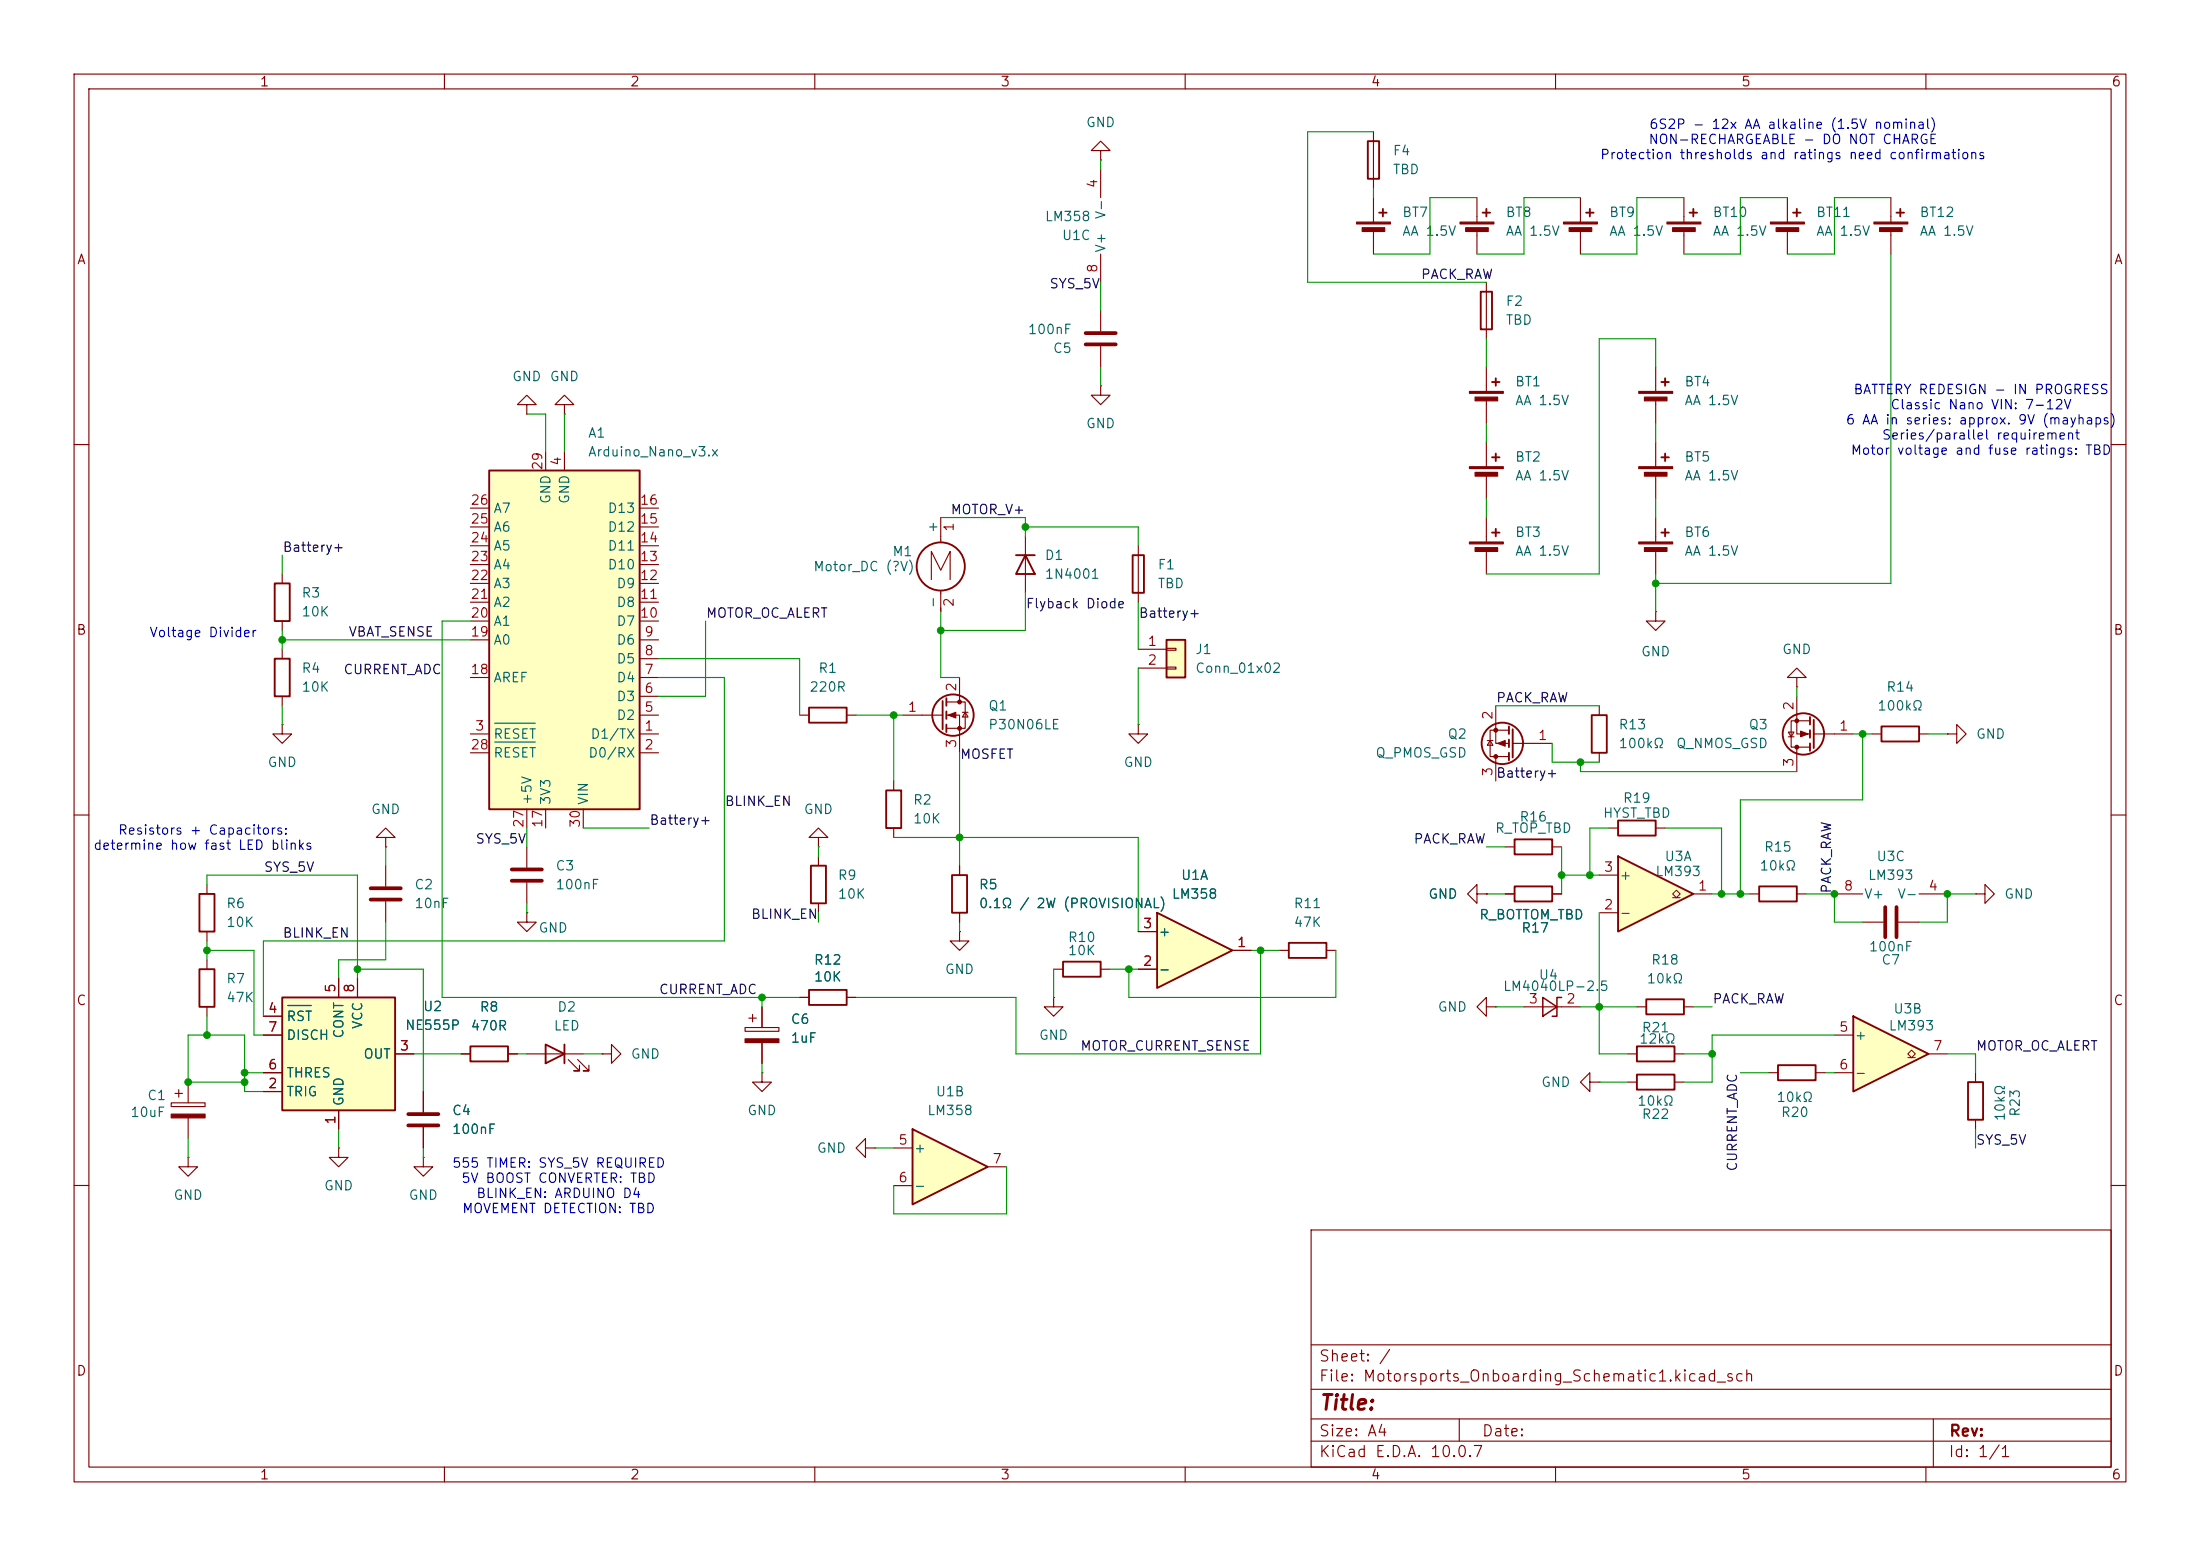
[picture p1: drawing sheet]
<svg xmlns="http://www.w3.org/2000/svg" width="297mm" height="210mm" viewBox="0 0 297 210" stroke-linecap="round" stroke-linejoin="round" font-family="sans-serif">
<g fill="none" stroke="#840000" stroke-width=".15">
<path d="M10 10h277v190h-277zM12 12h273v186h-273zM60 10v2M110 10v2M160 10v2M210 10v2M260 10v2M10 60h2M285 60h2M10 110h2M217.2 111.8h1.2M223.5 111.8h1.3"/>
<path d="M285 110h2M10 160h2M177 166h108v32h-108zM285 160h2M60 198v2M110 198v2M160 198v2M177 194.5h108M177 191.5h108M177 187.5h108M177 181.5h108M197 191.5v3"/>
<path d="M210 198v2M260 198v2M261 191.5v6.5"/>
</g>
<path d="M218.4 110.7h5.1v2.1h-5.1z" fill="none" stroke="#840000" stroke-width=".25"/>
<path d="M157.5 86.4h2.5v5h-2.5z" fill="#ffffc2"/>
<g fill="none" stroke="#840000" stroke-width=".25">
<path d="M199.9 39.4h1.5v5.1h-1.5zM200.2 28.7h1M200.7 28.2v1M224.3 71.9h1M224.8 71.4v1M157.5 86.4h2.5v5h-2.5zM214.9 96.5h2v5.1h-2zM244.3 96.8v1M244.3 98.6v1M244.9 97.2v3.8M254 98h5.1v2.1h-5.1zM237.5 119.6h5.1v2.1h-5.1z"/>
<path d="M244.3 100.3v1M143.5 129.8h5.1v2h-5.1z"/>
<circle cx="243.5" cy="99.1" r="2.79"/>
</g>
<g fill="none" stroke="#840000" stroke-width=".15">
<path d="M199.4 26.7v3.3M199.4 31v3.3M200.7 38.1v7.6M223.5 69.9v3.3M223.5 74.2v3.3M153.7 87.6h3.8M153.7 90.2h3.8M157.5 87.5h1.2v.3h-1.2zM157.5 90h1.2v.3h-1.2zM215.9 95.3v1.2M223.5 82.6v1.2h1.3l-1.3 1.3-1.3-1.3h1.3M223.5 82.6h.1"/>
<path d="M241.4 98.8h.8l-.4 .6zM241.4 99.4h.8M242.6 94v5.1h1.7M242.6 91.4h1.2l-1.2-1.2-1.3 1.2h1.3v1.3M242.6 92.7h.1M244.3 97.3h-2.5v3.5h2.5M244.9 99.1h5.3M252.7 99.1h1.3M259.1 99.1h1.2M262.9 99.1h1.3v-1.3l1.2 1.3-1.2 1.2v-1.2M262.9 99.1h.1M110.5 113h1.3l-1.3-1.2-1.3 1.2h1.3v1.3"/>
<path d="M110.5 114.3h.1M215.9 101.6v1.3M242.6 100.8v3.3M129.5 125.7v1.3h1.3l-1.3 1.3-1.2-1.3h1.2M129.5 125.7h.1M142.2 134.6v1.3h1.3l-1.3 1.3-1.2-1.3h1.2M142.2 134.6h.1M142.2 130.8h1.3M148.6 130.8h1.3M236.2 120.7h1.3M242.6 120.7h1.2M251.5 124.5h2.8"/>
<path d="M256.3 124.5h2.8"/>
</g>
<g fill="#840000" stroke="#840000" stroke-width=".15">
<path d="M243.1 98.7l1 .4-1 .3z"/>
<path d="M197.1 30h4.6v.2h-4.6z"/>
<path d="M197.9 30.7h3v.5h-3z"/>
<path d="M221.2 73.2h4.6v.2h-4.6z"/>
<path d="M222 73.9h3v.5h-3z"/>
<circle cx="242.6" cy="100.8" r=".25"/>
<circle cx="242.6" cy="97.3" r=".25"/>
</g>
<path d="M254.5 122.4v4.1M256 122.4v4.1" fill="none" stroke="#840000" stroke-width=".51"/>
<path d="M250.2 137.2l10.1 5-10.1 5.1z" fill="#ffffc2"/>
<g fill="none" stroke="#840000" stroke-width=".25">
<path d="M214.1 28.7h1M214.6 28.2v1M228.1 28.7h1M228.6 28.2v1M242.1 28.7h1M242.6 28.2v1M256 28.7h1M256.5 28.2v1M201.4 51.6h1M201.9 51.1v1M224.3 51.6h1M224.8 51.1v1"/>
<path d="M37.1 78.7h2v5.1h-2zM201.4 61.7h1M201.4 71.9h1M201.9 61.2v1M201.9 71.4v1M224.3 61.7h1M224.8 61.2v1M37.1 88.9h2v5.1h-2zM26.9 120.7h2.1v5h-2.1zM26.9 130.8h2.1v5.1h-2.1zM250.2 137.2l10.1 5-10.1 5.1zM221 141.2h5.1v2.1h-5.1z"/>
<path d="M221 145h5.1v2.1h-5.1z"/>
</g>
<path d="M257.6 142.7h.5l-.5-.5 .5-.5 .5 .5-.5 .5h.5" fill="none" stroke="#840000" stroke-width=".14"/>
<g fill="none" stroke="#840000" stroke-width=".15">
<path d="M213.4 26.7v3.3M213.4 31v3.3M227.3 26.7v3.3M227.3 31v3.3M241.3 26.7v3.3M241.3 31v3.3M255.3 26.7v3.3M255.3 31v3.3M200.7 49.5v3.3M200.7 53.8v3.4M200.7 59.7v3.3M223.5 49.5v3.3"/>
<path d="M223.5 53.8v3.4M223.5 59.7v3.3M38.1 77.5v1.2M200.7 64v3.3M200.7 69.9v3.3M200.7 74.2v3.3M223.5 64v3.3M38.1 97.8v1.3h1.3l-1.3 1.2-1.3-1.2h1.3M38.1 97.8h.1M38.1 83.8v1.3M38.1 87.6v1.3M38.1 94v1.3"/>
<path d="M27.9 119.4v1.3M52.1 113h1.2l-1.2-1.2-1.3 1.2h1.3v1.3M52.1 114.3h.1M52.1 116.8v2.8M71.1 114.3v2.8M71.1 119.1v2.8M27.9 125.7v1.3M27.9 129.5v1.3M27.9 135.9v1.3M52.1 121.7v2.8M71.1 123.2v1.3h1.3l-1.3 1.2-1.3-1.2h1.3M71.1 123.2h.1"/>
<path d="M247.6 139.7h2.6M247.6 120.7h3.9M259.1 120.7h3.8M23.1 148.8h4.6v.6h-4.6zM23.6 147.6h1M24.1 147.1v1M25.4 156.2v1.3h1.3l-1.3 1.3-1.3-1.3h1.3M25.4 156.2h.1M25.4 146.1v2.7M25.4 150.9v2.8M45.7 154.9v1.3h1.3l-1.3 1.3-1.3-1.3h1.3M45.7 154.9h.1"/>
<path d="M219.7 142.2h1.3M219.7 146.1h1.3M226.1 142.2h1.2M226.1 146.1h1.2M247.6 144.8h2.6M260.3 142.2h2.6"/>
</g>
<g fill="#840000" stroke="#840000" stroke-width=".15">
<path d="M211.1 30h4.5v.2h-4.5z"/>
<path d="M211.8 30.7h3.1v.5h-3.1z"/>
<path d="M253 30h4.6v.2h-4.6z"/>
<path d="M253.7 30.7h3.1v.5h-3.1z"/>
<path d="M239 30h4.6v.2h-4.6z"/>
<path d="M239.8 30.7h3v.5h-3z"/>
<path d="M225 30h4.6v.2h-4.6z"/>
<path d="M225.8 30.7h3.1v.5h-3.1z"/>
<path d="M221.2 52.8h4.6v.3h-4.6z"/>
<path d="M222 53.6h3v.5h-3z"/>
<path d="M221.2 63h4.6v.2h-4.6z"/>
<path d="M222 63.8h3v.5h-3z"/>
<path d="M23.1 150.4h4.6v.5h-4.6z"/>
<path d="M198.4 52.8h4.5v.3h-4.5z"/>
<path d="M199.1 53.6h3.1v.5h-3.1z"/>
<path d="M198.4 63h4.5v.2h-4.5z"/>
<path d="M199.1 63.8h3.1v.5h-3.1z"/>
<path d="M198.4 73.2h4.5v.2h-4.5z"/>
<path d="M199.1 73.9h3.1v.5h-3.1z"/>
</g>
<path d="M50 119.9h4.1M69.1 117.3h4.1M69.1 118.9h4.1M50 121.4h4.1" fill="none" stroke="#840000" stroke-width=".51"/>
<path d="M218.4 115.6l10.2 5.1-10.2 5z" fill="#ffffc2"/>
<path d="M218.4 115.6l10.2 5.1-10.2 5zM222.2 134.9h5.1v2h-5.1z" fill="none" stroke="#840000" stroke-width=".25"/>
<path d="M225.8 121.2h.5l-.5-.5 .5-.6 .5 .6-.5 .5h.5" fill="none" stroke="#840000" stroke-width=".14"/>
<g fill="none" stroke="#840000" stroke-width=".15">
<path d="M148.6 20.3h1.3l-1.3-1.2-1.3 1.2h1.3v1.3M148.6 21.6h.1M148.6 22.9v3.8M148.6 34.3v3.8M76.2 54.6h1.3l-1.3-1.3-1.3 1.3h1.3v1.3M76.2 55.9h.1M148.6 41.9v2.8M148.6 46.7v2.8M215.9 118.1h2.5M215.9 123.2h2.5M221 135.9h1.2M227.3 135.9h1.3"/>
<path d="M228.6 120.7h2.5"/>
</g>
<path d="M146.6 46.5h4M146.6 45h4" fill="none" stroke="#840000" stroke-width=".51"/>
<path d="M66 63.5h20.4v45.7h-20.4z" fill="#ffffc2"/>
<g fill="none" stroke="#840000" stroke-width=".25">
<path d="M184.7 19.1h1.5v5h-1.5zM186.2 28.7h1M186.7 28.2v1M66 63.5h20.4v45.7h-20.4zM137.2 74.9h2.5M138.4 74.9l1.3 2.6h-2.5zM152.9 74.9h1.5v5.1h-1.5zM109.2 95.5h5.1v2h-5.1zM127.3 94.6v3.8M127.8 94.2v1.1M127.8 96v1M127.8 97.8v1"/>
<path d="M204.5 119.6h5v2.1h-5zM73.7 141l2.5 1.2-2.5 1.3zM76.2 141v2.5"/>
<circle cx="127" cy="76.5" r="3.3"/>
<circle cx="128.7" cy="96.5" r="2.79"/>
</g>
<g fill="none" stroke="#840000" stroke-width=".15">
<path d="M185.4 17.8v7.6M185.4 26.7v3.3M185.4 31v3.3M71.1 54.6h1.3l-1.3-1.3-1.3 1.3h1.3v1.3M71.1 55.9h.1M148.6 52.1v1.2h1.3l-1.3 1.3-1.3-1.3h1.3M148.6 52.1h.1M63.5 78.7h2.5M63.5 76.2h2.5M63.5 73.7h2.5M63.5 71.1h2.5M63.5 68.6h2.5"/>
<path d="M73.7 61v2.5M76.2 61v2.5M86.4 78.7h2.5M86.4 76.2h2.5M86.4 73.7h2.5M86.4 71.1h2.5M86.4 68.6h2.5M125.7 78.2v-3.8l1.3 2.6 1.3-2.6v3.8M127 69.9v3.3M127 79.7v2.9M138.4 72.4v7.6M153.7 73.7v7.6"/>
<path d="M63.5 99.1h2.5M63.5 91.4h2.5M63.5 86.4h2.5M63.5 83.8h2.5M63.5 81.3h2.5M86.4 99.1h2.5M86.4 96.5h2.5M86.4 94h2.5M86.4 91.4h2.5M86.4 88.9h2.5M86.4 86.4h2.5M86.4 83.8h2.5"/>
<path d="M86.4 81.3h2.5M107.9 96.5h1.3M114.3 96.5h1.3M121.9 96.5h5.4M127.8 94.7h2.5v3.6h-2.5M127.8 96.5h1.7v5.1M129.5 91.4v3.3M129.9 96.1h.8M130.3 96.1l.4 .7h-.8zM153.7 97.8v1.3h1.2l-1.2 1.2-1.3-1.2h1.3M153.7 97.8h.1M63.5 101.6h2.5"/>
<path d="M71.1 109.2v2.6M73.7 109.2v2.6M78.7 109.2v2.6M86.4 101.6h2.5M200.7 135.9v-1.3l-1.3 1.3 1.3 1.3v-1.3h1.2M201.9 135.9h.1M203.2 120.7h1.3M205.7 135.9h7.7M209.5 120.7h1.3M71.1 142.2h7.6M76.7 143l1.5 1.5h-.7h.7v-.7M78 143l1.5 1.5h-.8h.8v-.7"/>
<path d="M214.6 146.1v-1.3l-1.2 1.3 1.2 1.2v-1.2h1.3M215.9 146.1h.1"/>
</g>
<path d="M66.8 97.6h5.5M66.8 100.2h5.5" fill="none" stroke="#006464" stroke-width=".15"/>
<g fill="#840000" stroke="#840000" stroke-width=".15">
<path d="M128 96.5l1-.4v.8z"/>
<path d="M183.1 30h4.6v.2h-4.6z"/>
<path d="M183.9 30.7h3v.5h-3z"/>
<circle cx="129.5" cy="94.7" r=".25"/>
<circle cx="129.5" cy="98.3" r=".25"/>
</g>
<path d="M208.3 134.6l1.9 1.3-1.9 1.3zM210.8 134.6h-.6v2.6h-.7" fill="none" stroke="#840000" stroke-width=".2"/>
<path d="M38.1 134.6h15.2v15.3h-15.2z" fill="#ffffc2"/>
<g fill="none" stroke="#840000" stroke-width=".25">
<path d="M203.7 98v1.1M203.7 99.8v1M204.2 98.4v3.8M203.7 101.6v1M204.5 113.3h5v2h-5zM38.1 134.6h15.2v15.3h-15.2zM63.5 141.2h5.1v2.1h-5.1z"/>
<circle cx="202.8" cy="100.3" r="2.79"/>
</g>
<g fill="none" stroke="#840000" stroke-width=".15">
<path d="M200.8 99.9h.7M201.2 99.9l.3 .7h-.7zM201.9 95.3v5h1.8M203.7 98.6h-2.5v3.5h2.5M201.9 102.1v3.3M203.2 114.3h1.3M204.2 100.3h5.3M209.5 114.3h1.3M35.6 137.2h2.5M35.6 139.7h2.5M45.7 132.1v2.5M48.3 132.1v2.5"/>
<path d="M199.4 120.7v-1.3l-1.3 1.3 1.3 1.2v-1.2h1.3M200.7 120.7h.1M35.6 147.3h2.5M35.6 144.8h2.5M45.7 149.9v2.5M53.3 142.2h2.6M57.1 156.2v1.3h1.3l-1.3 1.3-1.2-1.3h1.2M57.1 156.2h.1M57.1 147.3v2.8M57.1 152.1v2.8M62.2 142.2h1.3M68.6 142.2h1.2"/>
<path d="M81.3 142.2h1.2v-1.2l1.3 1.2-1.3 1.3v-1.3M81.3 142.2h.1"/>
</g>
<path d="M38.8 135.7h3.2" fill="none" stroke="#006464" stroke-width=".15"/>
<g fill="#840000" stroke="#840000" stroke-width=".15">
<path d="M202.2 100.3l1-.4v.8z"/>
<circle cx="201.9" cy="102.1" r=".25"/>
<circle cx="201.9" cy="98.6" r=".25"/>
</g>
<path d="M55.1 150.4h4.1M55.1 151.9h4.1" fill="none" stroke="#840000" stroke-width=".51"/>
<path d="M123.2 152.4l10.1 5.1-10.1 5.1z" fill="#ffffc2"/>
<path d="M109.5 116.8h2v5.1h-2zM119.6 106.7h2.1v5.1h-2.1zM128.5 118.1h2.1v5.1h-2.1zM109.2 133.6h5.1v2h-5.1zM174 127.3h5.1v2h-5.1zM123.2 152.4l10.1 5.1-10.1 5.1zM240 143.8h5.1v2h-5.1zM265.7 146.1h2v5h-2z" fill="none" stroke="#840000" stroke-width=".25"/>
<g fill="none" stroke="#840000" stroke-width=".15">
<path d="M110.5 115.6v1.2M120.6 105.4v1.3M120.6 111.8v1.2M129.5 116.8v1.3M100.6 138.7h4.6v.5h-4.6zM101.1 137.4h1M101.6 136.9v1M102.9 135.9v2.8M107.9 134.6h1.3M110.5 121.9v1.3M114.3 134.6h1.3M129.5 123.2v1.3"/>
<path d="M172.7 128.3h1.3M179.1 128.3h1.2M266.7 120.7h1.3v-1.3l1.2 1.3-1.2 1.2v-1.2M266.7 120.7h.1M102.9 144.8v1.3h1.2l-1.2 1.2-1.3-1.2h1.3M102.9 144.8h.1M102.9 140.7v2.8M116.8 154.9v-1.2l-1.2 1.2 1.2 1.3v-1.3h1.3M118.1 154.9h.1M120.6 154.9h2.6M133.3 157.5h2.6M238.8 144.8h1.2"/>
<path d="M245.1 144.8h1.3M266.7 144.8v1.3M266.7 151.1v1.3M120.6 160h2.6"/>
</g>
<path d="M100.6 140.2h4.6v.5h-4.6z" fill="#840000" stroke="#840000" stroke-width=".15"/>
<path d="M156.2 123.2l10.2 5.1-10.2 5.1z" fill="#ffffc2"/>
<path d="M156.2 123.2l10.2 5.1-10.2 5.1z" fill="none" stroke="#840000" stroke-width=".25"/>
<g fill="none" stroke="#840000" stroke-width=".15">
<path d="M129.5 116.8v1.3M35.6 137.2h2.5M35.6 139.7h2.5M45.7 132.1v2.5M48.3 132.1v2.5M102.9 135.9v2.8M107.9 134.6h1.3M114.3 134.6h1.3M129.5 123.2v1.3M153.7 130.8h2.5M153.7 125.7h2.5M166.4 128.3h2.5"/>
<path d="M200.7 120.7h.1M203.2 120.7h1.3M209.5 120.7h1.3M35.6 147.3h2.5M35.6 144.8h2.5M45.7 149.9v2.5M53.3 142.2h2.6M57.1 147.3v2.8M57.1 152.1v2.8M62.2 142.2h1.3M68.6 142.2h1.2M102.9 140.7v2.8"/>
</g>
<g fill="none" stroke="#009600" stroke-width=".15">
<path d="M185.4 17.8h-8.9v20.3h24.2M148.6 21.6v1.3M148.6 38.1v3.8M185.4 25.4v1.3M199.4 26.7h-6.4v7.6h-7.6M213.4 26.7h-7.7v7.6h-6.3M227.3 26.7h-6.3v7.6h-7.6M241.3 26.7h-6.4v7.6h-7.6M255.3 26.7h-7.7v7.6h-6.3M255.3 34.3v44.4h-31.8M71.1 55.9h2.6v5.1M76.2 55.9v5.1"/>
<path d="M148.6 49.5v2.6M200.7 45.7v3.8M200.7 57.2v2.5M223.5 49.5v-3.8h-7.6v31.8h-15.2M223.5 57.2v2.5M38.1 74.9v2.6M127 69.9h11.4v2.5M138.4 71.1h15.3v2.6M200.7 67.3v2.6M223.5 67.3v2.6M223.5 77.5v5.1M38.1 86.4h25.4"/>
<path d="M38.1 85.1v2.5M38.1 95.3v2.5M63.5 83.8h-3.8v50.8h48.2M88.9 88.9h19v7.6M88.9 91.4h8.9v35.6h-62.2v10.2M95.2 83.8v10.2h-6.3M115.6 96.5h6.3M120.6 96.5v8.9M127 82.6v8.8h2.5M138.4 80v5.1h-11.4M153.7 81.3v6.3M153.7 90.2v7.6"/>
<path d="M201.9 95.3h14M242.6 92.7v1.3M250.2 99.1h2.5M251.5 99.1v8.9h-16.6v12.7M260.3 99.1h2.6M27.9 119.4v-1.3h20.4v14M52.1 114.3v2.5M71.1 111.8v2.5M78.7 111.8h8.9M110.5 114.3v1.3M120.6 113h33.1v12.7M129.5 101.6v15.2"/>
<path d="M200.7 114.3h2.5M209.5 100.3v2.6h6.4M210.8 118.1h5.1M210.8 114.3v6.4M213.4 102.9v1.2h29.2M217.2 111.8h-2.6v6.3M224.8 111.8h7.6v8.9M27.9 128.3h6.4v11.4h1.3M27.9 127v2.5M27.9 137.2v2.5M48.3 130.8h8.8v16.5M52.1 124.5v5h-6.4v2.6"/>
<path d="M71.1 121.9v1.3M102.9 134.6v1.3M110.5 123.2v1.3M129.5 124.5v1.2M142.2 130.8v3.8M149.9 130.8h3.8M168.9 128.3h3.8M170.2 128.3v13.9h-33v-7.6h-21.6M180.3 128.3v6.3h-27.9v-3.8M200.7 120.7h2.5M201.9 135.9h3.8M213.4 135.9h7.6"/>
<path d="M215.9 123.2v19h3.8M228.6 135.9h2.5M231.1 120.7h5.1M243.8 120.7h3.8v3.8h3.9M247.6 139.7h-16.5v6.4h-3.8M266.7 120.7h-3.8v3.8h-3.8M25.4 153.7v2.5M33 146.1h-7.6v-6.4h7.6v7.6h2.6M33 144.8h2.6M45.7 152.4v2.5M55.9 142.2h6.3M57.1 154.9v1.3"/>
<path d="M69.8 142.2h1.3M78.7 142.2h2.6M102.9 143.5v1.3M118.1 154.9h2.5M135.9 157.5v6.3h-15.3v-3.8M215.9 146.1h3.8M227.3 142.2h3.8M234.9 144.8h3.9M246.4 144.8h1.2M262.9 142.2h3.8v2.6M266.7 152.4v2.5"/>
</g>
<path d="M38.8 135.7h3.2" fill="none" stroke="#006464" stroke-width=".15"/>
<g fill="#009600" stroke="#009600" stroke-width=".14">
<circle cx="251.5" cy="99.1" r=".46"/>
<circle cx="223.5" cy="78.7" r=".46"/>
<circle cx="232.4" cy="120.7" r=".46"/>
<circle cx="231.1" cy="142.2" r=".46"/>
<circle cx="215.9" cy="135.9" r=".46"/>
<circle cx="213.4" cy="102.9" r=".46"/>
<circle cx="210.8" cy="118.1" r=".46"/>
<circle cx="214.6" cy="118.1" r=".46"/>
<circle cx="170.2" cy="128.3" r=".46"/>
<circle cx="262.9" cy="120.7" r=".46"/>
<circle cx="234.9" cy="120.7" r=".46"/>
<circle cx="247.6" cy="120.7" r=".46"/>
<circle cx="27.9" cy="128.3" r=".46"/>
<circle cx="33" cy="144.8" r=".46"/>
<circle cx="27.9" cy="139.7" r=".46"/>
<circle cx="33" cy="146.1" r=".46"/>
<circle cx="25.4" cy="146.1" r=".46"/>
<circle cx="38.1" cy="86.4" r=".46"/>
<circle cx="127" cy="85.1" r=".46"/>
<circle cx="138.4" cy="71.1" r=".46"/>
<circle cx="120.6" cy="96.5" r=".46"/>
<circle cx="48.3" cy="130.8" r=".46"/>
<circle cx="102.9" cy="134.6" r=".46"/>
<circle cx="129.5" cy="113" r=".46"/>
<circle cx="152.4" cy="130.8" r=".46"/>
</g>
<text font-size="2" fill="#840000" x="178" y="190.8">Title:</text>
<g font-size="1.5" fill="#840000">
<text x="178" y="184.1">Sheet: /</text>
<text x="178" y="186.8">File: Motorsports_Onboarding_Schematic1.kicad_sch</text>
<text x="178" y="197">KiCad E.D.A. 10.0.7</text>
<text x="178" y="194.2">Size: A4</text>
<text x="200" y="194.2">Date:</text>
<text x="263" y="197">Id: 1/1</text>
<text x="263" y="194.2">Rev:</text>
</g>
<g font-size="1.3" fill="#840000">
<text x="35" y="12">1</text>
<text x="85" y="12">2</text>
<text x="135" y="12">3</text>
<text x="185" y="12">4</text>
<text x="235" y="12">5</text>
<text x="285" y="12">6</text>
<text x="10.3" y="36">A</text>
<text x="285.3" y="36">A</text>
<text x="10.2" y="86">B</text>
<text x="285.2" y="86">B</text>
<text x="10.2" y="136">C</text>
<text x="285.2" y="136">C</text>
<text x="10.2" y="186">D</text>
<text x="285.2" y="186">D</text>
<text x="35" y="200">1</text>
<text x="85" y="200">2</text>
<text x="135" y="200">3</text>
<text x="185" y="200">4</text>
<text x="235" y="200">5</text>
<text x="285" y="200">6</text>
</g>
<g font-size="1.3" fill="#006464">
<text x="146.5" y="17.5">GND</text>
<text x="187.9" y="21.3">F4</text>
<text x="187.9" y="23.8">TBD</text>
<text x="149.6" y="29.7" transform="rotate(-90 149.6 29.7)">V-</text>
<text x="189.2" y="29.6">BT7</text>
<text x="203.2" y="29.6">BT8</text>
<text x="217.2" y="29.6">BT9</text>
<text x="231.1" y="29.6">BT10</text>
<text x="245.1" y="29.6">BT11</text>
<text x="259.1" y="29.6">BT12</text>
<text x="141" y="30.2">LM358</text>
<text x="143.3" y="32.7">U1C</text>
<text x="149.6" y="34.2" transform="rotate(-90 149.6 34.2)">V+</text>
<text x="189.2" y="32.1">AA 1.5V</text>
<text x="203.2" y="32.1">AA</text>
<text x="206.3" y="32.1">1.5V</text>
<text x="217.2" y="32.1">AA 1.5V</text>
<text x="231.1" y="32.1">AA 1.5V</text>
<text x="245.1" y="32.1">AA</text>
<text x="248.2" y="32.1">1.5V</text>
<text x="259.1" y="32.1">AA 1.5V</text>
<text x="203.2" y="41.6">F2</text>
<text x="138.7" y="45.4">100nF</text>
<text x="142.1" y="48">C5</text>
<text x="203.2" y="44.1">TBD</text>
<text x="69.1" y="51.8">GND</text>
<text x="74.1" y="51.8">GND</text>
<text x="204.5" y="52.5">BT1</text>
<text x="227.3" y="52.5">BT4</text>
<text x="79.3" y="59.4">A1</text>
<text x="146.5" y="58.1">GND</text>
<text x="204.5" y="55">AA 1.5V</text>
<text x="227.3" y="55">AA 1.5V</text>
<text x="79.3" y="61.9">Arduino_Nano_v3.x</text>
<text x="204.5" y="62.6">BT2</text>
<text x="204.5" y="65.2">AA 1.5V</text>
<text x="227.3" y="62.6">BT5</text>
<text x="227.3" y="65.2">AA 1.5V</text>
<text x="66.5" y="69.5">A7</text>
<text x="74.6" y="68.1" transform="rotate(-90 74.6 68.1)">GND</text>
<text x="77.2" y="68.1" transform="rotate(-90 77.2 68.1)">GND</text>
<text x="81.9" y="69.5">D13</text>
<text x="66.5" y="77.2">A4</text>
<text x="66.5" y="74.6">A5</text>
<text x="66.5" y="72.1">A6</text>
<text x="81.9" y="77.2">D10</text>
<text x="81.9" y="74.6">D11</text>
<text x="81.9" y="72.1">D12</text>
<text x="109.7" y="77.4">Motor_DC (?V)</text>
<text x="120.4" y="75.4">M1</text>
<text x="126.9" y="72" transform="rotate(-90 126.9 72)">+</text>
<text x="141" y="75.9">D1</text>
<text x="156.2" y="77.2">F1</text>
<text x="204.5" y="72.8">BT3</text>
<text x="204.5" y="75.3">AA 1.5V</text>
<text x="227.3" y="72.8">BT6</text>
<text x="227.3" y="75.3">AA 1.5V</text>
<text x="40.6" y="81">R3</text>
<text x="40.6" y="83.5">10K</text>
<text x="66.5" y="82.2">A2</text>
<text x="66.5" y="79.7">A3</text>
<text x="83.1" y="82.2">D8</text>
<text x="83.1" y="79.7">D9</text>
<text x="126.9" y="82.2" transform="rotate(-90 126.9 82.2)">-</text>
<text x="141" y="78.4">1N4001</text>
<text x="156.2" y="79.7">TBD</text>
<text x="66.5" y="87.3">A0</text>
<text x="66.5" y="84.8">A1</text>
<text x="83.1" y="89.9">D5</text>
<text x="83.1" y="87.3">D6</text>
<text x="83.1" y="84.8">D7</text>
<text x="161.3" y="88.6">J1</text>
<text x="221.5" y="88.9">GND</text>
<text x="240.5" y="88.6">GND</text>
<text x="40.6" y="91.1">R4</text>
<text x="40.6" y="93.7">10K</text>
<text x="66.5" y="92.4">AREF</text>
<text x="83.1" y="94.9">D3</text>
<text x="83.1" y="92.4">D4</text>
<text x="109.2" y="93.7">220R</text>
<text x="110.4" y="91.1">R1</text>
<text x="161.3" y="91.1">Conn_01x02</text>
<text x="254.6" y="93.7">R14</text>
<text x="66.5" y="100">RESET</text>
<text x="79.6" y="100">D1/TX</text>
<text x="83.1" y="97.5">D2</text>
<text x="133.3" y="96.2">Q1</text>
<text x="133.3" y="98.8">P30N06LE</text>
<text x="195.3" y="100">Q2</text>
<text x="218.4" y="98.8">R13</text>
<text x="218.4" y="101.3">100kΩ</text>
<text x="226.2" y="101.3">Q_NMOS_GSD</text>
<text x="236" y="98.8">Q3</text>
<text x="253.4" y="96.2">100kΩ</text>
<text x="266.7" y="100">GND</text>
<text x="36" y="103.8">GND</text>
<text x="66.5" y="102.6">RESET</text>
<text x="79.3" y="102.6">D0/RX</text>
<text x="151.6" y="103.8">GND</text>
<text x="185.6" y="102.6">Q_PMOS_GSD</text>
<text x="50" y="110.2">GND</text>
<text x="72.1" y="108.7" transform="rotate(-90 72.1 108.7)">+5V</text>
<text x="74.6" y="108.7" transform="rotate(-90 74.6 108.7)">3V3</text>
<text x="79.7" y="108.7" transform="rotate(-90 79.7 108.7)">VIN</text>
<text x="108.4" y="110.2">GND</text>
<text x="123.2" y="108.9">R2</text>
<text x="123.2" y="111.5">10K</text>
<text x="201.7" y="112.7">R_TOP_TBD</text>
<text x="205" y="111.2">R16</text>
<text x="216.3" y="110.7">HYST_TBD</text>
<text x="219" y="108.7">R19</text>
<text x="74.9" y="117.8">C3</text>
<text x="113" y="119.1">R9</text>
<text x="159.3" y="119.1">U1A</text>
<text x="218.5" y="119.1">+</text>
<text x="223.4" y="118.6">LM393</text>
<text x="224.6" y="116.5">U3A</text>
<text x="237.5" y="117.8">10kΩ</text>
<text x="238.1" y="115.3">R15</text>
<text x="252.1" y="119.1">LM393</text>
<text x="253.2" y="116.5">U3C</text>
<text x="30.5" y="122.9">R6</text>
<text x="30.5" y="125.4">10K</text>
<text x="55.9" y="120.3">C2</text>
<text x="55.9" y="122.9">10nF</text>
<text x="74.9" y="120.3">100nF</text>
<text x="113" y="121.6">10K</text>
<text x="132.1" y="120.3">R5</text>
<text x="132.1" y="122.9">0.1Ω / 2W (PROVISIONAL)</text>
<text x="158.1" y="121.6">LM358</text>
<text x="174.6" y="122.9">R11</text>
<text x="174.6" y="125.4">47K</text>
<text x="192.7" y="121.6">GND</text>
<text x="199.6" y="124.4">R_BOTTOM_TBD</text>
<text x="218.5" y="124.2">-</text>
<text x="251.6" y="121.6">V+</text>
<text x="256.1" y="121.6">V-</text>
<text x="270.5" y="121.6">GND</text>
<text x="72.6" y="126.2">GND</text>
<text x="109.8" y="130.5">R12</text>
<text x="127.5" y="131.8">GND</text>
<text x="144.1" y="127.5">R10</text>
<text x="144.1" y="129.2">10K</text>
<text x="156.3" y="131.8">-</text>
<text x="156.3" y="126.7">+</text>
<text x="205.3" y="126.2">R17</text>
<text x="222.8" y="130.5">R18</text>
<text x="252.2" y="128.7">100nF</text>
<text x="253.9" y="130.5">C7</text>
<text x="30.5" y="133">R7</text>
<text x="30.5" y="135.6">47K</text>
<text x="57" y="136.8">U2</text>
<text x="64.7" y="136.9">R8</text>
<text x="75.2" y="136.9">D2</text>
<text x="109.8" y="132.8">10K</text>
<text x="194" y="136.9">GND</text>
<text x="202.8" y="134.1">LM4040LP-2.5</text>
<text x="207.6" y="132.5">U4</text>
<text x="222.2" y="133">10kΩ</text>
<text x="255.5" y="137.1">U3B</text>
<text x="38.6" y="138.1">RST</text>
<text x="38.6" y="140.7">DISCH</text>
<text x="46.7" y="140.3" transform="rotate(-90 46.7 140.3)">CONT</text>
<text x="49" y="143.2">OUT</text>
<text x="49.2" y="139" transform="rotate(-90 49.2 139)">VCC</text>
<text x="54.6" y="139.3">NE555P</text>
<text x="63.5" y="139.4">470R</text>
<text x="74.7" y="139.4">LED</text>
<text x="85.1" y="143.2">GND</text>
<text x="106.7" y="138.5">C6</text>
<text x="106.7" y="141">1uF</text>
<text x="140.2" y="140.7">GND</text>
<text x="221.2" y="141.2">12kΩ</text>
<text x="221.5" y="139.6">R21</text>
<text x="250.3" y="140.7">+</text>
<text x="254.9" y="139.4">LM393</text>
<text x="19.8" y="148.8">C1</text>
<text x="38.6" y="148.3">TRIG</text>
<text x="38.6" y="145.7">THRES</text>
<text x="46.7" y="149.4" transform="rotate(-90 46.7 149.4)">GND</text>
<text x="126.2" y="148.3">U1B</text>
<text x="208" y="147">GND</text>
<text x="220.9" y="149.6">10kΩ</text>
<text x="239.7" y="149">10kΩ</text>
<text x="250.3" y="145.7">-</text>
<text x="17.5" y="151.1">10uF</text>
<text x="60.9" y="150.8">C4</text>
<text x="60.9" y="153.4">100nF</text>
<text x="100.8" y="150.8">GND</text>
<text x="110.2" y="155.9">GND</text>
<text x="123.3" y="155.9">+</text>
<text x="125.1" y="150.8">LM358</text>
<text x="221.5" y="151.3">R22</text>
<text x="240.3" y="151.1">R20</text>
<text x="271" y="151.4" transform="rotate(-90 271 151.4)">10kΩ</text>
<text x="273" y="150.8" transform="rotate(-90 273 150.8)">R23</text>
<text x="43.7" y="161">GND</text>
<text x="123.3" y="161">-</text>
<text x="23.3" y="162.3">GND</text>
<text x="55.1" y="162.3">GND</text>
</g>
<g font-size="1.3" fill="#0000c2">
<text x="222.6" y="17.7">6S2P - 12x AA alkaline (1.5V nominal)</text>
<text x="215.9" y="21.8">Protection thresholds and ratings need confirmations</text>
<text x="222.5" y="19.8">NON-RECHARGEABLE - DO NOT CHARGE</text>
<text x="250.1" y="53.5">BATTERY REDESIGN - IN PROGRESS</text>
<text x="249.1" y="57.6">6 AA in series: approx. 9V (mayhaps)</text>
<text x="254" y="59.7">Series/parallel requirement</text>
<text x="255.1" y="55.6">Classic Nano VIN: 7-12V</text>
<text x="249.8" y="61.7">Motor</text>
<text x="256" y="61.7">voltage and fuse ratings: TBD</text>
<text x="20.1" y="86.3">Voltage Divider</text>
<text x="15.8" y="113">Resistors + Capacitors:</text>
<text x="12.5" y="115">determine how fast LED blinks</text>
<text x="60.9" y="157.9">555 TIMER: SYS_5V REQUIRED</text>
<text x="62.2" y="160">5V BOOST CONVERTER: TBD</text>
<text x="62.3" y="164.1">MOVEMENT DETECTION: TBD</text>
<text x="64.2" y="162">BLINK_EN: ARDUINO D4</text>
</g>
<g font-size="1.3" fill="#a90000">
<text x="148.5" y="25.5" transform="rotate(-90 148.5 25.5)">4</text>
<text x="148.5" y="36.9" transform="rotate(-90 148.5 36.9)">8</text>
<text x="73.5" y="63.6" transform="rotate(-90 73.5 63.6)">29</text>
<text x="76.1" y="63" transform="rotate(-90 76.1 63)">4</text>
<text x="63.4" y="71">25</text>
<text x="63.4" y="68.4">26</text>
<text x="86.3" y="71">15</text>
<text x="86.3" y="68.4">16</text>
<text x="129.1" y="71.9" transform="rotate(-90 129.1 71.9)">1</text>
<text x="63.4" y="76.1">23</text>
<text x="63.4" y="73.5">24</text>
<text x="86.3" y="76.1">13</text>
<text x="86.3" y="73.5">14</text>
<text x="63.4" y="83.7">20</text>
<text x="63.4" y="81.1">21</text>
<text x="63.4" y="78.6">22</text>
<text x="86.3" y="83.7">10</text>
<text x="86.3" y="81.1">11</text>
<text x="86.3" y="78.6">12</text>
<text x="129.1" y="82" transform="rotate(-90 129.1 82)">2</text>
<text x="63.4" y="86.2">19</text>
<text x="86.9" y="88.8">8</text>
<text x="86.9" y="86.2">9</text>
<text x="154.8" y="87.5">1</text>
<text x="63.4" y="91.3">18</text>
<text x="86.9" y="93.8">6</text>
<text x="86.9" y="91.3">7</text>
<text x="129.4" y="93.4" transform="rotate(-90 129.4 93.4)">2</text>
<text x="154.8" y="90">2</text>
<text x="242.4" y="96" transform="rotate(-90 242.4 96)">2</text>
<text x="63.4" y="101.5">28</text>
<text x="64" y="98.9">3</text>
<text x="86.9" y="98.9">1</text>
<text x="86.9" y="101.5">2</text>
<text x="86.9" y="96.4">5</text>
<text x="122.5" y="96.4">1</text>
<text x="129.4" y="101.1" transform="rotate(-90 129.4 101.1)">3</text>
<text x="201.8" y="97.3" transform="rotate(-90 201.8 97.3)">2</text>
<text x="207.5" y="100.2">1</text>
<text x="248.2" y="98.9">1</text>
<text x="201.8" y="104.9" transform="rotate(-90 201.8 104.9)">3</text>
<text x="242.4" y="103.6" transform="rotate(-90 242.4 103.6)">3</text>
<text x="71" y="111.8" transform="rotate(-90 71 111.8)">27</text>
<text x="73.5" y="111.8" transform="rotate(-90 73.5 111.8)">17</text>
<text x="78.6" y="111.8" transform="rotate(-90 78.6 111.8)">30</text>
<text x="216.4" y="118">3</text>
<text x="154.2" y="125.6">3</text>
<text x="216.4" y="123.1">2</text>
<text x="229.1" y="120.5">1</text>
<text x="248.8" y="120.5">8</text>
<text x="260.3" y="120.5">4</text>
<text x="154.2" y="130.7">2</text>
<text x="166.9" y="128.1">1</text>
<text x="36.1" y="137">4</text>
<text x="45.6" y="134.1" transform="rotate(-90 45.6 134.1)">5</text>
<text x="48.1" y="134.1" transform="rotate(-90 48.1 134.1)">8</text>
<text x="206.3" y="135.8">3</text>
<text x="211.4" y="135.8">2</text>
<text x="36.1" y="139.6">7</text>
<text x="53.9" y="142.1">3</text>
<text x="248.2" y="139.6">5</text>
<text x="260.9" y="142.1">7</text>
<text x="36.1" y="147.2">2</text>
<text x="36.1" y="144.6">6</text>
<text x="248.2" y="144.6">6</text>
<text x="45.6" y="151.9" transform="rotate(-90 45.6 151.9)">1</text>
<text x="121.2" y="154.8">5</text>
<text x="121.2" y="159.9">6</text>
<text x="133.9" y="157.3">7</text>
</g>
<g font-size="1.3" fill="#0f0f0f">
<text x="141.6" y="39.2">SYS_5V</text>
<text x="191.7" y="38">PACK_RAW</text>
<text x="128.2" y="69.7">MOTOR_V+</text>
<text x="38.1" y="74.8">Battery+</text>
<text x="95.2" y="83.7">MOTOR_OC_ALERT</text>
<text x="138.4" y="82.4">Flyback Diode</text>
<text x="153.6" y="83.7">Battery+</text>
<text x="47" y="86.2">VBAT_SENSE</text>
<text x="46.3" y="91.3">CURRENT_ADC</text>
<text x="201.9" y="95.1">PACK_RAW</text>
<text x="129.5" y="102.7">MOSFET</text>
<text x="201.9" y="105.3">Battery+</text>
<text x="87.6" y="111.6">Battery+</text>
<text x="97.8" y="109.1">BLINK_EN</text>
<text x="35.5" y="118">SYS_5V</text>
<text x="64.1" y="114.2">SYS_5V</text>
<text x="190.8" y="114.2">PACK_RAW</text>
<text x="101.3" y="124.3">BLINK_EN</text>
<text x="247.5" y="120.7" transform="rotate(-90 247.5 120.7)">PACK_RAW</text>
<text x="38.1" y="126.9">BLINK_EN</text>
<text x="88.9" y="134.5">CURRENT_ADC</text>
<text x="231.1" y="135.8">PACK_RAW</text>
<text x="145.8" y="142.1">MOTOR_CURRENT_SENSE</text>
<text x="266.7" y="142.1">MOTOR_OC_ALERT</text>
<text x="266.7" y="154.8">SYS_5V</text>
<text x="234.8" y="158.2" transform="rotate(-90 234.8 158.2)">CURRENT_ADC</text>
</g>
</svg>
